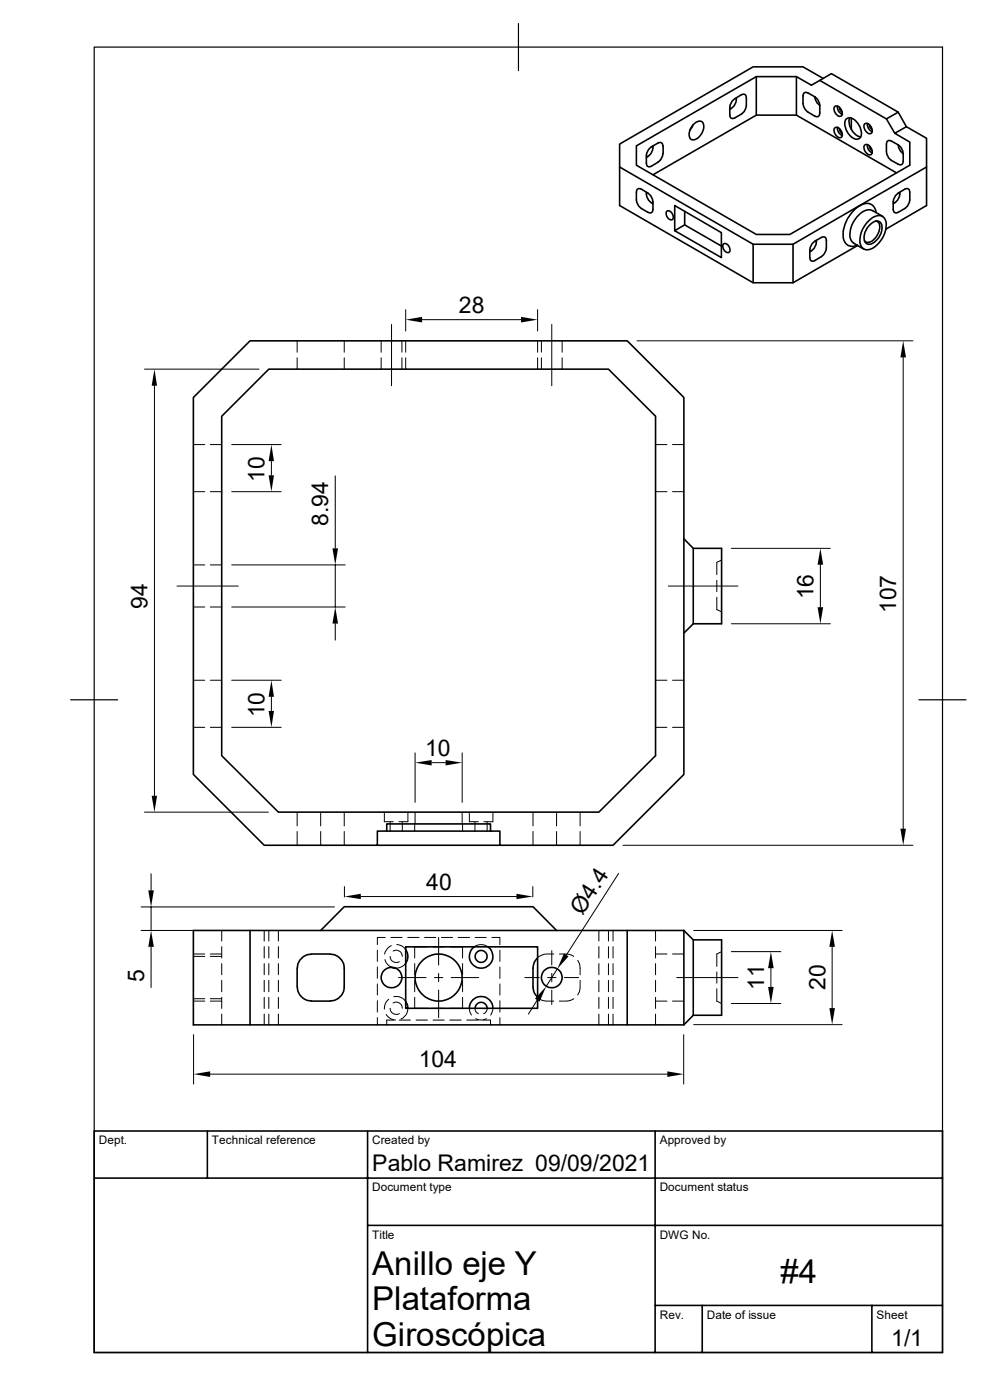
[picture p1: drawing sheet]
<svg xmlns="http://www.w3.org/2000/svg" width="210mm" height="297mm" viewBox="0 0 210 297" stroke-linecap="round" stroke-linejoin="round" font-family="sans-serif">
<g fill="none" stroke="#000" stroke-width=".21">
<path d="M30.6 78.3h24.3M63 72.3v2.4M63 75.9v2.4M73 72.3v2.4M73 75.9v2.4M80.9 72.3v2.4M80.9 75.9v2.4M83.1 68.8v13M85.3 75.9v2.4M85.3 72.3v2.4M86.1 65.7v4.5M86.1 72.3v2.4"/>
<path d="M86.1 75.9v2.4M89.5 67.8h21M114 65.7v4.5M114 72.3v2.4M114 75.9v2.4M114.9 72.3v2.4M114.9 75.9v2.4M117.1 68.8v13M119.3 72.3v2.4M119.3 75.9v2.4M135.1 72.3h58.6M191.6 75.8v100"/>
<path d="M32.8 81.8v87M41 94.3h2.4M44.6 94.3h2.4M49.1 94.3h10.5M57.6 97.8v3M139.1 94.3h2.4M142.7 94.3h2.4M41 104.3h2.4M41 119.8h2.4M44.6 104.3h2.4M44.6 119.8h2.4M49.1 119.8h24.1"/>
<path d="M49.1 104.3h10.5M71.1 101v15.3M71.1 119.8v9M139.1 104.3h2.4M142.7 104.3h2.4M153.1 118.8l-1 .5v2.6M155.2 116.3h20.9M174 119.8v9M37.5 124.3h13M41 128.8h2.4M44.6 128.8h2.4M49.1 128.8h24.1"/>
<path d="M71.1 132.3v3.5M141.8 124.3h14.7M152.1 123.1v2.4M152.1 126.7v2.6l1 .5M155.2 132.3h20.9M41 144.3h2.4M41 154.3h2.4M44.6 144.3h2.4M44.6 154.3h2.4M49.1 144.3h10.5M49.1 154.3h10.5M57.6 147.8v3"/>
<path d="M88.1 159.7v10.5M98 159.7v10.5M139.1 144.3h2.4M139.1 154.3h2.4M142.7 144.3h2.4M142.7 154.3h2.4M30.6 172.3h26.3M63 172.3v2.9M63 176.4v2.9M68 172.3v2.9M68 176.4v2.9M73 172.3v2.9"/>
<path d="M73 176.4v2.9M81.5 172.3v2h1.9M82.8 174.3v2M85.3 174.3v2M86.5 172.3v2h-1.9M88 174.8v1.5M88.1 172.3v2.5M91.6 161.8h2.9M98 172.3v2.5M98.1 174.8v1.5M99.6 172.3v2h1.9M100.8 174.3v2"/>
<path d="M103.3 174.3v2M104.6 172.3v2h-1.9M113.1 172.3v2.9M113.1 176.4v2.9M118.1 172.3v2.9M118.1 176.4v2.9M123.1 172.3v2.9M123.1 176.4v2.9M132.2 179.3h61.5M29.9 197.4h21.1M29.9 192.4h41.1M32 185.4v3.5"/>
<path d="M32 192.4v5M47 197.4v2.2M56 197.4v2.2M57 197.4v2.2M59.1 197.4v2.2M73.1 188.1v2.2M76.5 190.2h33.1M81.7 198.9h-1.6v1.5M82.9 198.9h2.4M86.5 198.9h2.4M90.1 198.9h2.4M93 198.9v5.8"/>
<path d="M93.6 198.9h2.4M97.2 198.9h2.4M100.8 198.9h2.4M104.4 198.9h1.6v1.5M113 188.1v2.2M127 197.4v2.2M129.1 197.4v2.2M130 197.4v2.2M131.2 185.3l-11.1 17.3M139.1 197.4v2.2M147.2 197.4h31.4M32 200.9v8.6"/>
<path d="M41 202.4h2.4M41 212.4h2.4M41 211.9h2.4M41 202.9h2.4M41.1 219.5v10.5M44.6 202.4h2.4M44.6 212.4h2.4M44.6 211.9h2.4M44.6 202.9h2.4M47 200.8v2.4M47 204.4v2.4M47 208v2.4"/>
<path d="M47 211.6v2.4M47 215.1v2.3M56 200.8v2.4M56 204.4v2.4M56 208v2.4M56 211.6v2.4M56 215.1v2.3M57 200.8v2.4M57 204.4v2.4M57 208v2.4M57 211.6v2.4M57 215.1v2.3"/>
<path d="M59.1 200.8v2.4M59.1 204.4v2.4M59.1 208v2.4M59.1 211.6v2.4M59.1 215.1v2.3M80.1 201.6v2.4M80.1 205.1v2.5M80.1 208.7v2.4M80.1 212.3v2.4M80.1 215.9v1.5M81.7 203.6a2.22 2.22 0 0 0 1.4 1.6M81.9 215.2l.1 .1a2.54 2.54 0 0 0 1.9 1.1"/>
<path d="M82.5 212a2.25 2.25 0 0 0-.9 2.1M82.8 213.9a1.29 1.29 0 0 0 1.9 1.1M82.8 202.9a1.29 1.29 0 0 0 1.9 1.1M83 200.6a2.68 2.68 0 0 0-1.4 1.8M83.4 212.8a1.31 1.31 0 0 1 1.9 1.1M83.4 201.8a1.31 1.31 0 0 1 1.9 1.1M83.5 211.5a2.56 2.56 0 0 1 2.6 .9M83.5 216.4h-1.5v1M84.2 200.4h.2a2.62 2.62 0 0 1 1.7 1M84.5 207.4h5.9M84.7 216.4h2.4M86.1 204.4a2.66 2.66 0 0 1-2.2 1"/>
<path d="M86.5 213.9a2.43 2.43 0 0 1-1.5 2.3M88 211.6v2.3h2.7M88 204.4v2.4M88 208v2.4M88.3 216.4h2.4M90.7 200.9h-2.7v2.3M91.9 216.4h2.3M91.9 200.9h2.3M91.9 213.9h2.3M92.2 207.4h1.7M93 206.5v1.8M93 210.1v5.8"/>
<path d="M95.4 216.4h2.4M95.4 200.9h2.7v2.3M95.7 207.4h5.9M98.1 204.4v2.4M98.1 208v2.4M98.1 211.6v2.3h-2.7M99 216.4h2.4M99.6 213.9l.4 1.4M100.5 200.9l.4-.2a2.57 2.57 0 0 1 2.6 .2M100.8 213.9l.2 .7 .5 .5M100.9 216.1l.2 .1a2.35 2.35 0 0 0 2.1-.1M102.6 216.4h1.5v1"/>
<path d="M103.3 213.9l-.2 .7-.5 .5M104.6 213.9l-.5 1.4M106 201.6v2.4M106 205.1v2.5M106 208.7v2.4M106 212.3v2.4M106 215.9v1.5M111.3 207.4h3.1M114 212.2l-1.9 2.9M114 211.6a2.68 2.68 0 0 0 2 .8h1.5M116.2 207.4h1.7M117.1 201.7v3"/>
<path d="M117.1 206.5v1.8M117.1 210.1v3M117.5 202.4a4.2 4.2 0 0 0-3.5 .8M118.2 205.5l-2.3 3.8M118.7 202.4a4.3 4.3 0 0 1 3 .5M119.7 207.4h3.1M121.7 211.9l-.2 .1a4.7 4.7 0 0 1-2.8 .4M122.6 203.8v.1a4.5 4.5 0 0 1 .5 2.9M123.1 208a4.4 4.4 0 0 1-.5 3.1M127 200.8v2.4M127 204.4v2.4M127 208v2.4"/>
<path d="M127 211.6v2.4M127 215.1v2.3M129.1 200.8v2.4M129.1 204.4v2.4M129.1 208v2.4M129.1 211.6v2.4M129.1 215.1v2.3M130 200.8v2.4M130 204.4v2.4M130 208v2.4M130 211.6v2.4M130 215.1v2.3"/>
<path d="M139.1 202.4h2.4M139.1 212.4h2.4M139.1 200.8v2.4M139.1 204.4v2.4M139.1 208v2.4M139.1 211.6v2.4M139.1 215.1v2.3M142.7 202.4h2.4M142.7 212.4h2.4M143.6 207.4h12.9M145 219.5v10.5M147.2 217.4h31.4"/>
<path d="M152.1 206.2v2.4M152.1 209.8v2.6l1 .5M153.1 201.9l-1 .5v2.6M155.2 201.9h10.5M155.2 212.9h10.5M163.5 205.4v4M176.5 200.9v13M44.6 227.9h97"/>
</g>
<g fill="none" stroke="#000" stroke-width=".34">
<path d="M160.4 16.3v8.1M169 16.3v8.1M173.9 17.1l14.1 8.1 2.5-1.4 1.8 3.1M174.6 16.6l-4.3-2.4h-10.5l-28.4 16.4v4.8l28.4 16.4h8.4l28.4-16.4v-6.1l-4.3-2.4-2.5 1.4 3.2 1.8v5l-25.4 14.6h-7.2l-25.4-14.6v-4.2l25.4-14.6h8.6l3.1 1.8 4.3-2.5 14.1 8.2M131.4 35.4v8.2l28.4 16.4h8.4l13.7-7.9M138.5 30.9a2.6 2.6 0 0 1-1.4 2.5M140.6 31a.66 .66 0 0 0-.3-.7 .66 .66 0 0 0-.7 .1l-1.4 .8a2.65 2.65 0 0 0-1.1 1.8v1.6a.67 .67 0 0 0 .3 .7 .67 .67 0 0 0 .8 0l1.4-.9a2.65 2.65 0 0 0 1-1.8M140.7 30.9v1.7M147 26.5l.4-.3a1.1 1.1 0 0 1 1.5-.4 1.1 1.1 0 0 1 .4 1.5 2.86 2.86 0 0 1-2.4 2.4 1.58 1.58 0 0 1-.4-2.4zM147 26.5l-.7 1.1M156.2 21.2a2.65 2.65 0 0 1-1.4 2M156.2 20.7v.4"/>
<path d="M158.3 22.4v-1.7a.66 .66 0 0 0-.3-.6 .66 .66 0 0 0-.7 0l-1.4 .9a2.65 2.65 0 0 0-1.1 1.8v1.6M158.3 22.4a2.65 2.65 0 0 1-1 1.8l-1.4 .8a.67 .67 0 0 1-.8 .1 .67 .67 0 0 1-.3-.7M170.3 20.4a.67 .67 0 0 1 .4-.7 .67 .67 0 0 1 .7 0l1.4 .8M170.3 20.3v1.7a2.65 2.65 0 0 0 1.1 1.8l1.4 .8a.66 .66 0 0 0 .8 .1 .66 .66 0 0 0 .3-.7v-1.6M172.8 20.5a2.65 2.65 0 0 0 1.1 1.9M172.8 20.5a2.65 2.65 0 0 1 1.1 1.9M177 27.2a1.04 1.04 0 0 1 1.6 .8 .72 .72 0 0 1-.2 1.2 .72 .72 0 0 1-1-.5l-.4-.8zM177 22.6a1.04 1.04 0 0 1 1.6 .9 .72 .72 0 0 1-.2 1.1 .72 .72 0 0 1-1-.4l-.4-.8zM177.7 27a1.71 1.71 0 0 0 1 1.8M177.7 22.5a1.71 1.71 0 0 0 1 1.8M178.1 27.3l.1 .6 .4 .3M178.1 22.8l.1 .6 .4 .3"/>
<path d="M179.5 25.3a1.71 1.71 0 0 1 2.4 .8 2.84 2.84 0 0 1 .6 3.2 1.71 1.71 0 0 1-2.5-.9 2.84 2.84 0 0 1-.5-3.1zM180.3 25a3.5 3.5 0 0 0 2.3 4M180.6 25.1v2.3M183.4 26.3a1.04 1.04 0 0 1 1.5 .9 .72 .72 0 0 1-.1 1.1 .72 .72 0 0 1-1.1-.4l-.4-.8zM183.4 30.8a1.04 1.04 0 0 1 1.5 .9 .72 .72 0 0 1-.1 1.1 .72 .72 0 0 1-1.1-.4l-.4-.9zM184 26.2a1.71 1.71 0 0 0 1 1.8M184 30.7a1.71 1.71 0 0 0 1 1.8M184.4 26.5l.2 .6 .4 .3M184.4 30.9l.2 .6 .4 .4M188 25.2l1.8 3.1M188.2 30l.3-.2h.4l1.6 .9a2.63 2.63 0 0 0 1.1 1.9v1.6a.66 .66 0 0 1-.3 .7 .66 .66 0 0 1-.8-.1l-1.4-.8a2.65 2.65 0 0 1-1.1-1.8v-1.6zM190.2 36.7l-21.2-12.3h-8.6l-21.9 12.7"/>
<path d="M190.5 30.7a2.65 2.65 0 0 1 1.1 1.9M196.6 35.4v8.2l-8.6 5M137.1 40.8a2.6 2.6 0 0 0 1.4 2.4M138.5 44.4a.66 .66 0 0 1-.3 .7 .66 .66 0 0 1-.7-.1l-1.4-.8a2.65 2.65 0 0 1-1.1-1.8v-1.6a.67 .67 0 0 1 .3-.7 .67 .67 0 0 1 .8 0l1.4 .9a2.65 2.65 0 0 1 1 1.8v1.6M141.4 44.9a1.03 1.03 0 0 1 1.1 .1 1.03 1.03 0 0 1 .3 1.1 .62 .62 0 0 1-.5 .6 .62 .62 0 0 1-.7-.6l-.2-.5zM145.2 44.8v2.9l7.8 4.5M145.2 47.7l-2.1 1.2 9.9 5.8v-5.3l-9.9-5.8v5.3M153.4 51.8a1.03 1.03 0 0 1 1.1 .2 1.03 1.03 0 0 1 .4 1 .62 .62 0 0 1-.6 .6 .62 .62 0 0 1-.7-.5l-.2-.6zM159.8 51.8v8.2M168.2 51.8v8.2M173.2 51a2.6 2.6 0 0 1-1.4 2.4M175.3 51a.66 .66 0 0 0-.3-.7 .66 .66 0 0 0-.8 .1l-1.4 .8a2.65 2.65 0 0 0-1 1.8"/>
<path d="M175.3 51v1.6a2.65 2.65 0 0 1-1.1 1.8l-1.4 .9a.67 .67 0 0 1-.7 0 .67 .67 0 0 1-.3-.6v-1.7M181.1 51.6l2.1 1.2M184.3 48l.3-.4a1.38 1.38 0 0 1 2.3-.1 3.6 3.6 0 0 1-2.5 4.3 1.21 1.21 0 0 1-1.1-1.6l.2-1zM184.4 46.8a2.24 2.24 0 0 1 3.1-.7 3.9 3.9 0 0 1-.3 4.4 4.1 4.1 0 0 1-3.6 2.5 2.32 2.32 0 0 1-1.1-3.1l.7-1.7zM185.1 44.7l2.1 1.2M185.1 44.7a2.8 2.8 0 0 0-3.3 1.3 5.5 5.5 0 0 0-1.4 4.7l.4 .7 .3 .2M185.8 46.9a1.51 1.51 0 0 1 .7 2.2 2.87 2.87 0 0 1-2.7 2.3l-.4-.3M185.9 45.1a2.1 2.1 0 0 0-1.3-1.8 2.1 2.1 0 0 0-2.2 .3 7.3 7.3 0 0 0-3.4 7.4 1.94 1.94 0 0 0 2.9 1M189.5 44.4a.67 .67 0 0 0 .3 .7 .67 .67 0 0 0 .7-.1l1.4-.8a2.65 2.65 0 0 0 1.1-1.8v-1.6a.66 .66 0 0 0-.3-.7 .66 .66 0 0 0-.8 0l-1.4 .9a2.65 2.65 0 0 0-1 1.8v1.6M190.9 40.8a2.6 2.6 0 0 1-1.4 2.4M53 72.3h80.1l12 12v80l-15.1 15h-24v-3h-1.9v-1.5h-22.1v1.5h-1.9v3h-24.1l-15-15v-80zM47 88.3l10-10h72.1l10 10v72l-12.1 12h-67.9l-12.1-12z"/>
<path d="M145.1 114.3l2 2h6v16h-6M147.1 116.3v16M147.1 132.3l-2 2M80.1 179.3h25.9M82 176.3h22.1M53 197.4v20M68 197.4l5-5h40.1l5 5M133.1 197.4v20M145.1 197.4l2 2h6v16h-6M145.1 197.4h-104.1v20h104.1M145.1 197.4v20M147.1 199.4v16"/>
<path d="M66 212.4h4.1M66 202.4h4.1M66 202.4a3 3 0 0 0-2.9 3l-.1 4a3.1 3.1 0 0 0 3 2.9M70.1 202.4a3 3 0 0 1 2.9 3v4a3 3 0 0 1-2.9 2.9M83.1 205.2l.8 .2M86 212.4l.4 .7 .1 .8M86 201.4a2.41 2.41 0 0 1 0 3M86.1 200.9h27.9v13h-27.9zM99.6 213.9a2.5 2.5 0 0 1 2.5-2.5 2.5 2.5 0 0 1 2.5 2.5M100.6 200.9a2.49 2.49 0 0 0-.4 3.7 2.49 2.49 0 0 0 3.7 0 2.49 2.49 0 0 0-.4-3.7M100.8 213.9a1.27 1.27 0 0 1 1.3-1.3 1.27 1.27 0 0 1 1.2 1.3M114 203.2l-.7 1-.2 1.2v4.4l.2 .8 .7 1"/>
<path d="M147.1 215.4l-2 2M20 239.9h179.9v47h-179.9zM44 239.9v10M78 239.9v47M139 239.9v47M20 249.9h179.9M78 260h121.9M139 276.9h60.9M149 276.9v10M185 276.9v10"/>
<circle cx="83.1" cy="207.4" r="2.19"/>
<circle cx="93" cy="207.4" r="5"/>
<circle cx="102.1" cy="202.9" r="1.27"/>
<circle cx="117.1" cy="207.4" r="2.19"/>
</g>
<path d="M20 10h179.9v276.9h-179.9zM110 5v10M15 148.5h10M194.9 148.5h10" fill="none" stroke="#000" stroke-width=".25"/>
<g fill="#000">
<path d="M86.1 67.8l3.4-.6v1.2zM110.5 67.2l3.5 .6-3.5 .6zM191.6 72.3l.6 3.5h-1.2zM32.8 78.3l.5 3.5h-1.1zM57.6 94.3l.5 3.5h-1.1zM57 100.8h1.1l-.5 3.5zM70.5 116.3h1.2l-.6 3.5zM174 116.3l.6 3.5h-1.2zM71.1 128.8l.6 3.5h-1.2zM173.4 128.8h1.2l-.6 3.5zM57 150.8h1.1l-.5 3.5zM57.6 144.3l.5 3.5h-1.1z"/>
<path d="M32.2 168.8h1.1l-.5 3.5zM88.1 161.8l3.5-.6v1.2zM94.5 161.2l3.5 .6-3.5 .6zM191 175.8h1.2l-.6 3.5zM31.5 188.9h1.1l-.6 3.5zM73.1 190.2l3.4-.6v1.2zM109.6 189.6l3.4 .6-3.4 .6zM32 197.4l.6 3.5h-1.1zM115.9 209.3l-1.4 3.2-1-.6zM119.6 202.3l1 .6-2.4 2.6zM163.5 201.9l.6 3.5h-1.2zM162.9 209.4h1.2l-.6 3.5z"/>
<path d="M176.5 197.4l.6 3.5h-1.2zM175.9 213.9h1.2l-.6 3.5zM41.1 227.9l3.5-.6v1.2zM141.6 227.3l3.4 .6-3.4 .6z"/>
</g>
<g font-size="7">
<text x="79" y="270.5">Anillo eje Y</text>
<text x="165.6" y="272.2">#4</text>
<text x="79" y="278">Plataforma</text>
<text x="79" y="285.5">Giroscópica</text>
</g>
<g font-size="4.9">
<text x="97.4" y="66.4">28</text>
<text x="56.1" y="102.2" transform="rotate(-90 56.1 102.2)">10</text>
<text x="69.6" y="111.6" transform="rotate(-90 69.6 111.6)">8.94</text>
<text x="31.3" y="129.2" transform="rotate(-90 31.3 129.2)">94</text>
<text x="172.6" y="127.2" transform="rotate(-90 172.6 127.2)">16</text>
<text x="190.1" y="130" transform="rotate(-90 190.1 130)">107</text>
<text x="56.1" y="152.2" transform="rotate(-90 56.1 152.2)">10</text>
<text x="90.2" y="160.4">10</text>
<text x="90.4" y="188.7">40</text>
<text x="123.6" y="194.3" transform="rotate(-57 123.6 194.3)">Ø4.4</text>
<text x="30.6" y="208.3" transform="rotate(-90 30.6 208.3)">5</text>
<text x="162.1" y="209.9" transform="rotate(-90 162.1 209.9)">11</text>
<text x="175.1" y="210.1" transform="rotate(-90 175.1 210.1)">20</text>
<text x="88.8" y="226.4">104</text>
<text x="79" y="248.5">Pablo Ramirez 09/09/2021</text>
<text x="189.1" y="285.6">1/1</text>
</g>
<g font-size="2.5">
<text x="21" y="242.7">Dept.</text>
<text x="45" y="242.7">Technical reference</text>
<text x="78.9" y="242.7">Created by</text>
<text x="140" y="242.7">Approved by</text>
<text x="79" y="252.8">Document type</text>
<text x="139.9" y="252.8">Document status</text>
<text x="79" y="262.8">Title</text>
<text x="139.9" y="262.8">DWG No.</text>
<text x="140" y="279.7">Rev.</text>
<text x="149.9" y="279.7">Date of issue</text>
<text x="186" y="279.7">Sheet</text>
</g>
</svg>
